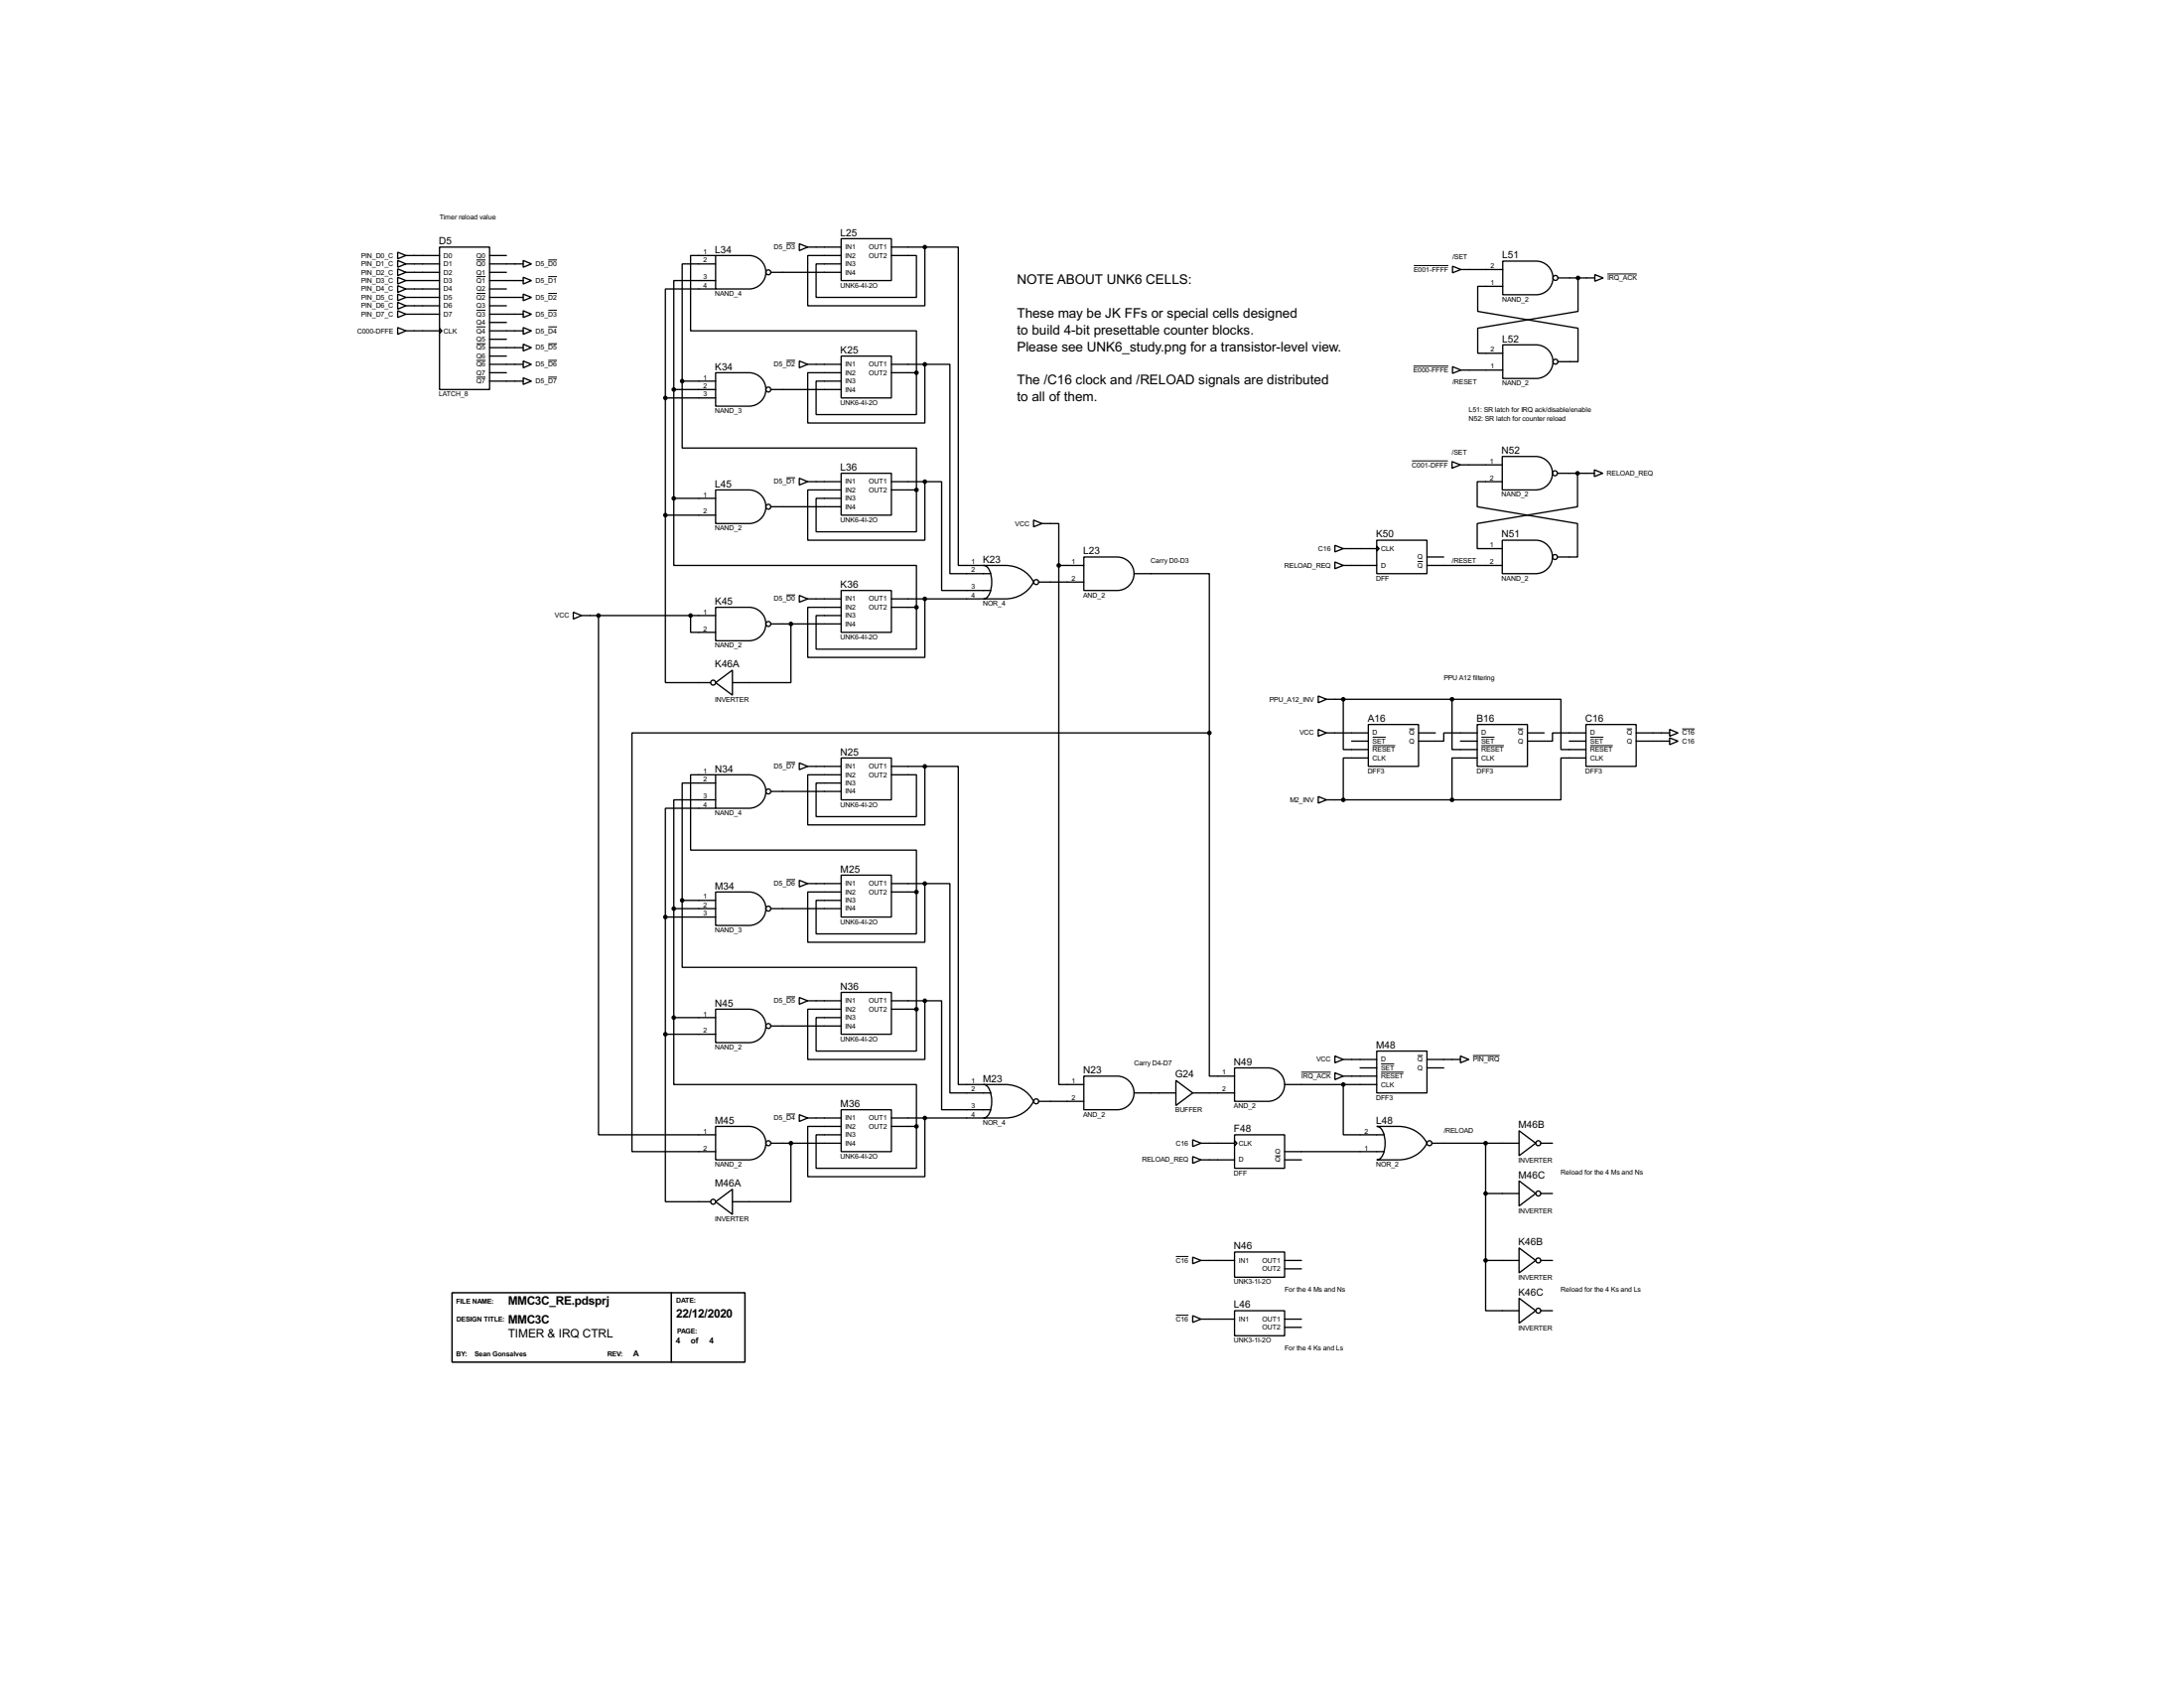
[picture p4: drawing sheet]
<svg xmlns="http://www.w3.org/2000/svg" width="663mm" height="510mm" viewBox="0 0 663 510" stroke-linecap="round" stroke-linejoin="round" font-family="sans-serif">
<g fill="none" stroke="#000" stroke-width=".4">
<path d="M120.7 76.5l2.5 1-2.5 1zM120.7 79l2.5 1.1-2.5 1zM123.2 77.5h10.2M133.4 75h15.2v43.2h-15.2zM148.6 77.5h5.1M158.8 79l2.5 1.1-2.5 1zM217.2 77.5h10.2a5.1 5.1 0 0 1 5.1 5.1 5.1 5.1 0 0 1-5.1 5.1h-10.2zM217.2 77.5h-7.6v22.9h68.6v12.7M242.6 74l2.6 1-2.6 1zM245.2 75h10.1M255.3 72.4h15.3v12.7h-15.3zM270.6 77.5h7.6v12.7h-30.5v-10.1h7.6"/>
<path d="M270.6 75h10.1M280.7 75v17.8h-35.5v-15.3h10.1M280.7 75h10.2v96.5h7.6M456.1 79.2h10.2a5.1 5.1 0 0 1 5.1 5.1 5.1 5.1 0 0 1-5.1 5.1h-10.2zM120.7 99.4l2.5 1-2.5 1zM120.7 81.6l2.5 1-2.5 1zM120.7 84.1l2.5 1-2.5 1.1zM120.7 86.7l2.5 1-2.5 1zM120.7 89.2l2.5 1-2.5 1zM120.7 91.7l2.5 1.1-2.5 1zM120.7 94.3l2.5 1-2.5 1zM123.2 82.6h10.2"/>
<path d="M123.2 80.1h10.2M123.2 85.1h10.2M123.2 87.7h10.2M123.2 90.2h10.2M123.2 92.8h10.2M123.2 95.3h10.2M133.4 99.6l.8 .8-.8 .7zM148.6 82.6h5.1M148.6 80.1h10.2M148.6 85.1h10.2M148.6 87.7h5.1M148.6 90.2h10.2"/>
<path d="M148.6 92.8h5.1M148.6 95.3h10.2M148.6 97.8h5.1M158.8 84.1l2.5 1-2.5 1.1zM158.8 89.2l2.5 1-2.5 1zM158.8 94.3l2.5 1-2.5 1zM158.8 99.4l2.5 1-2.5 1zM217.2 80.1h-10.1v35.5M217.2 85.1h-12.7v33.1M217.2 87.7h-15.2v33M234 82.6h21.3M440.9 80.8l2.5 1-2.5 1z"/>
<path d="M443.4 81.8h12.7M456.1 86.9h-7.6v7.6l30.5 5.1v10.1h-6.1M472.9 84.3h11.2M479 84.3v10.2l-30.5 5.1v7.6h7.6M484.1 83.3l2.5 1-2.5 1zM123.2 100.4h10.2M148.6 110.5h10.2M148.6 113.1h5.1M148.6 115.6h10.2M148.6 100.4h10.2M148.6 105.5h10.2M148.6 102.9h5.1"/>
<path d="M148.6 108h5.1M158.8 104.4l2.5 1.1-2.5 1zM158.8 109.5l2.5 1-2.5 1.1zM158.8 114.6l2.5 1-2.5 1zM204.5 118.2v33M204.5 118.2h12.7M207.1 115.6v20.3h71.1v12.7M207.1 115.6h10.1M217.2 113.1h10.2a5.1 5.1 0 0 1 5.1 5 5.1 5.1 0 0 1-5.1 5.1h-10.2zM234 118.2h21.3M242.6 109.5l2.6 1-2.6 1.1zM245.2 110.5h10.1"/>
<path d="M255.3 108h15.3v12.7h-15.3zM270.6 110.5h10.1M270.6 113.1h7.6M278.2 113.1v12.7h-30.5v-10.2h7.6M280.7 110.5v17.8h-35.5v-15.2h10.1M280.7 110.5h7.6v63.5h12.5M440.9 111.2l2.5 1.1-2.5 1zM443.4 112.3h12.7M456.1 104.6h10.2a5.1 5.1 0 0 1 5.1 5.1 5.1 5.1 0 0 1-5.1 5.1h-10.2zM202 120.7h15.2M202 120.7v35.6M456 138.5h10.1a5.1 5.1 0 0 1 5.1 5 5.1 5.1 0 0 1-5.1 5.1h-10.1z"/>
<path d="M202 156.3v50.8h13.7M202 156.3h15.2M204.5 151.2v20.3h73.7v12.7M204.5 151.2h12.7M217.2 148.6h10.2a5.1 5.1 0 0 1 5.1 5.1 5.1 5.1 0 0 1-5.1 5.1h-10.2zM234 153.7h21.3M242.6 145.1l2.6 1-2.6 1zM245.2 146.1h10.1M255.3 143.6h15.3v12.7h-15.3zM270.6 146.1h10.1M270.6 148.6h7.6M278.2 148.6v12.7h-30.5v-10.1h7.6"/>
<path d="M280.7 146.1v17.8h-35.5v-15.3h10.1M280.7 146.1h5.1v33h15M313.7 157.8l2.6 1-2.6 1zM316.3 158.8h5.1v12.7M440.7 140l2.6 1-2.6 1zM443.3 141h12.7M456 146.1h-7.6v7.6l30.4 5.1v10.2h-6.1M472.7 143.6h11.2M478.8 143.6v10.1l-30.4 5.1v7.6h7.6M483.9 142.5l2.6 1.1-2.6 1zM255.3 179.1h15.3v12.7h-15.3zM298.5 171.5h6.6a9.4 9.4 0 0 1 8.6 5.1 9.5 9.5 0 0 1-8.6 5.1h-6.6a3.2 3.2 0 0 0 2.3-3.2 7.8 7.8 0 0 0-1.3-6.6z"/>
<path d="M315.3 176.6h13.7M321.4 171.5v157.5h7.6M321.4 171.5h7.6M329 169h10.1a5.1 5.1 0 0 1 5.1 5 5.1 5.1 0 0 1-5.1 5.1h-10.1zM344.2 174h22.9v48.3M405.2 165.4l2.5 1-2.5 1zM405.2 170.5l2.5 1-2.5 1zM407.7 171.5h10.2M407.7 166.4h10.2M417.9 163.9h15.2v10.1h-15.2zM417.9 165.7l.7 .7-.7 .8zM433.1 171.5h22.9"/>
<path d="M433.1 169h5.1M456 163.9h10.1a5.1 5.1 0 0 1 5.1 5 5.1 5.1 0 0 1-5.1 5.1h-10.1zM174 185.7l2.6 1-2.6 1.1zM176.6 186.7h40.6M181.7 186.7v157.5h35.5M209.6 186.7v5.1h7.6M217.2 184.2h10.2a5.1 5.1 0 0 1 5.1 5.1 5.1 5.1 0 0 1-5.1 5.1h-10.2zM234 189.3h21.3M240.1 189.3v17.8h-17.8M242.6 180.6l2.6 1.1-2.6 1zM245.2 181.7h10.1M270.6 181.7h27.9"/>
<path d="M270.6 184.2h7.6M278.2 184.2v12.7h-30.5v-10.2h7.6M280.7 181.7v17.7h-35.5v-15.2h10.1M217.2 207.1l5.1-3.8v7.6zM400.1 211.1l2.5 1-2.5 1.1zM402.6 212.1h38.1M407.7 212.1v15.3h7.6M415.3 219.8h15.3v12.7h-15.3zM440.7 212.1v15.3h7.7M440.7 212.1h33.1v15.3h7.6M448.4 219.8h15.2v12.7h-15.2zM481.4 219.8h15.2v12.7h-15.2z"/>
<path d="M217.2 235h10.2a5.1 5.1 0 0 1 5.1 5.1 5.1 5.1 0 0 1-5.1 5.1h-10.2zM217.2 235h-7.6v22.9h68.6v12.7M217.2 237.5h-10.1v35.6M242.6 231.4l2.6 1.1-2.6 1zM245.2 232.5h10.1M255.3 229.9h15.3v12.7h-15.3zM270.6 235h7.6v12.7h-30.5v-10.2h7.6M270.6 232.5h10.1M280.7 232.5v17.7h-35.5v-15.2h10.1M280.7 232.5h10.2v96.5h7.6M367.1 222.3v104.1h7.6M367.1 222.3h-175.3v127h25.4"/>
<path d="M400.1 221.3l2.5 1-2.5 1zM402.6 222.3h12.7M410.3 224.8h5M415.3 229.9h-7.6v12.7M430.6 222.3h5.1M443.3 224.8h5.1M448.4 222.3h-10.2v2.5h-7.6M448.4 229.9h-7.7v12.7M463.6 222.3h5.1M476.3 224.8h5.1M481.4 222.3h-10.2v2.5h-7.6M481.4 229.9h-7.6v12.7h-33.1"/>
<path d="M496.6 222.3h10.2M496.6 224.8h10.2M506.8 221.3l2.5 1-2.5 1zM506.8 223.8l2.5 1-2.5 1.1zM217.2 242.6h-12.7v33M217.2 245.2h-15.2v33M234 240.1h21.3M400.1 241.6l2.5 1-2.5 1zM402.6 242.6h38.1M202 278.2h15.2M202 278.2v35.5M204.5 275.6h12.7"/>
<path d="M204.5 275.6v33.1M207.1 273.1v20.3h71.1v12.7M207.1 273.1h10.1M217.2 270.6h10.2a5.1 5.1 0 0 1 5.1 5 5.1 5.1 0 0 1-5.1 5.1h-10.2zM234 275.6h21.3M242.6 267l2.6 1-2.6 1zM245.2 268h10.1M255.3 265.5h15.3v12.7h-15.3zM270.6 268h10.1M270.6 270.6h7.6M278.2 270.6v12.7h-30.5v-10.2h7.6M280.7 268v17.8h-35.5v-15.2h10.1"/>
<path d="M280.7 268h7.6v63.5h12.5M202 313.7v50.8h13.7M202 313.7h15.2M204.5 308.7v20.3h73.7v12.7M204.5 308.7h12.7M217.2 306.1h10.2a5.1 5.1 0 0 1 5.1 5.1 5.1 5.1 0 0 1-5.1 5.1h-10.2zM234 311.2h21.3M242.6 302.6l2.6 1-2.6 1zM245.2 303.6h10.1M255.3 301h15.3v12.7h-15.3zM270.6 303.6h10.1M270.6 306.1h7.6"/>
<path d="M278.2 306.1v12.7h-30.5v-10.1h7.6M280.7 303.6v17.8h-35.5v-15.3h10.1M280.7 303.6h5.1v33h15M417.9 318.8h15.2v12.7h-15.2zM242.6 338.1l2.6 1-2.6 1.1zM245.2 339.1h10.1M255.3 336.6h15.3v12.7h-15.3zM270.6 339.1h27.9M280.7 339.1v17.8h-35.5v-15.2h10.1M298.5 329h6.6a9.5 9.5 0 0 1 8.6 5.1 9.4 9.4 0 0 1-8.6 5h-6.6a3.1 3.1 0 0 0 2.3-3.1 7.9 7.9 0 0 0-1.3-6.6zM315.3 334.1h13.7M329 326.4h10.1a5.1 5.1 0 0 1 5.1 5.1 5.1 5.1 0 0 1-5.1 5.1h-10.1z"/>
<path d="M344.2 331.5h12.7M356.9 327.7l5.1 3.8-5.1 3.8zM362 331.5h12.7M374.7 323.9h10.2a5.1 5.1 0 0 1 5 5.1 5.1 5.1 0 0 1-5 5.1h-10.2zM389.9 329h28M405.2 325.4l2.5 1-2.5 1.1zM405.2 320.3l2.5 1.1-2.5 1zM407.7 329v15.2h12.5M407.7 321.4h10.2M407.7 326.4h10.2M412.8 323.9h5.1M433.1 321.4h10.2"/>
<path d="M433.1 323.9h5.1M443.3 320.3l2.5 1.1-2.5 1zM217.2 341.7h10.2a5.1 5.1 0 0 1 5.1 5 5.1 5.1 0 0 1-5.1 5.1h-10.2zM234 346.8h21.3M240.1 346.8v17.7h-17.8M270.6 341.7h7.6M278.2 341.7v12.7h-30.5v-10.2h7.6M362 345.7l2.5 1.1-2.5 1zM362 350.8l2.5 1-2.5 1.1zM364.5 346.8h10.2M364.5 351.8h10.2M374.7 344.2h15.2v10.2h-15.2z"/>
<path d="M374.7 346l.8 .8-.8 .7zM389.9 349.3h30.3M389.9 351.8h5.1M417.9 341.7h6.6a9.6 9.6 0 0 1 8.6 5.1 9.5 9.5 0 0 1-8.6 5h-6.6a3.1 3.1 0 0 0 2.3-3.1 7.8 7.8 0 0 0-1.3-6.6zM434.6 346.8h26.5M450.9 346.8v35.5M461.1 343l5 3.8-5 3.8zM461.1 358.2l5 3.8-5 3.8zM467.7 346.8h3.5M217.2 364.5l5.1-3.8v7.7zM374.7 379.8h15.2v7.6h-15.2zM450.9 362h10.2"/>
<path d="M461.1 378.5l5 3.8-5 3.8zM467.7 362h3.5M362 381.3l2.5 1-2.5 1zM362 399.1l2.5 1-2.5 1zM364.5 382.3h10.2M374.7 397.6h15.2v7.6h-15.2zM389.9 382.3h5.1M389.9 384.9h5.1M450.9 382.3v15.3h10.2M450.9 382.3h10.2M461.1 393.8l5 3.8-5 3.8zM467.7 382.3h3.5"/>
<path d="M467.7 397.6h3.5M364.5 400.1h10.2M389.9 400.1h5.1M389.9 402.6h5.1"/>
<circle cx="233.2" cy="82.6" r=".75"/>
<circle cx="472.1" cy="84.3" r=".75"/>
<circle cx="233.2" cy="118.2" r=".75"/>
<circle cx="472.1" cy="109.7" r=".75"/>
<circle cx="233.2" cy="153.7" r=".75"/>
<circle cx="471.9" cy="143.6" r=".75"/>
<circle cx="314.5" cy="176.6" r=".75"/>
<circle cx="471.9" cy="169" r=".75"/>
<circle cx="233.2" cy="189.3" r=".75"/>
<circle cx="216.4" cy="207.1" r=".75"/>
<circle cx="233.2" cy="240.1" r=".75"/>
<circle cx="233.2" cy="275.6" r=".75"/>
<circle cx="233.2" cy="311.2" r=".75"/>
<circle cx="314.5" cy="334.1" r=".75"/>
<circle cx="233.2" cy="346.8" r=".75"/>
<circle cx="433.8" cy="346.8" r=".75"/>
<circle cx="466.9" cy="346.8" r=".75"/>
<circle cx="216.4" cy="364.5" r=".75"/>
<circle cx="466.9" cy="362" r=".75"/>
<circle cx="466.9" cy="397.6" r=".75"/>
<circle cx="466.9" cy="382.3" r=".75"/>
</g>
<g fill="none" stroke="#000" stroke-width=".3">
<path d="M144.6 78.9h2.8M166.4 78.9h2.7M238.7 73.8h2.7M144.6 83.9h2.8M144.6 89h2.8M144.6 94.1h2.8M144.6 99.2h2.8M166.4 83.9h2.7M166.4 89h2.7M166.4 94.1h2.7M166.4 99.2h2.7M429.1 80.6h10.5"/>
<path d="M487.9 83.1h8.9M144.6 109.3h2.8M144.6 104.3h2.8M144.6 114.4h2.8M166.4 109.3h2.7M166.4 104.3h2.7M166.4 114.4h2.7M238.7 109.3h2.7M429 111.1h10.6M428.6 139.8h10.9M238.7 144.9h2.7M430.3 170.3h1.6"/>
<path d="M238.7 180.5h2.7M238.7 231.3h2.7M416.6 226.2h6.9M416.6 223.6h4M427.7 221.1h1.6M449.6 226.2h6.9M449.6 223.6h4M460.7 221.1h1.6M482.7 226.2h6.8M482.7 223.6h4M493.8 221.1h1.6M510.6 221.1h3.8"/>
<path d="M238.7 266.8h2.7M238.7 302.4h2.7M238.7 337.9h2.7M395 325.2h8.9M419.2 325.2h6.8M419.2 322.7h4M430.3 320.2h1.6M447.1 320.2h8.1M387.1 350.6h1.6M356.9 381.1h3.8M356.9 398.9h3.8"/>
</g>
<g fill="#000" stroke="#000" stroke-width=".4">
<circle cx="280.7" cy="75" r=".5"/>
<circle cx="478.9" cy="84.3" r=".5"/>
<circle cx="204.5" cy="118.2" r=".5"/>
<circle cx="207" cy="115.6" r=".5"/>
<circle cx="278.1" cy="113.1" r=".5"/>
<circle cx="280.7" cy="110.5" r=".5"/>
<circle cx="201.9" cy="120.7" r=".5"/>
<circle cx="201.9" cy="156.3" r=".5"/>
<circle cx="204.5" cy="151.2" r=".5"/>
<circle cx="278.1" cy="148.6" r=".5"/>
<circle cx="280.7" cy="146.1" r=".5"/>
<circle cx="478.8" cy="143.6" r=".5"/>
<circle cx="321.3" cy="171.5" r=".5"/>
<circle cx="181.6" cy="186.7" r=".5"/>
<circle cx="209.6" cy="186.7" r=".5"/>
<circle cx="240" cy="189.3" r=".5"/>
<circle cx="278.1" cy="184.2" r=".5"/>
<circle cx="280.7" cy="181.7" r=".5"/>
<circle cx="407.7" cy="212.1" r=".5"/>
<circle cx="440.7" cy="212.1" r=".5"/>
<circle cx="280.7" cy="232.5" r=".5"/>
<circle cx="367" cy="222.3" r=".5"/>
<circle cx="407.7" cy="242.6" r=".5"/>
<circle cx="440.7" cy="242.6" r=".5"/>
<circle cx="201.9" cy="278.2" r=".5"/>
<circle cx="204.5" cy="275.6" r=".5"/>
<circle cx="207" cy="273.1" r=".5"/>
<circle cx="278.1" cy="270.6" r=".5"/>
<circle cx="280.7" cy="268" r=".5"/>
<circle cx="201.9" cy="313.7" r=".5"/>
<circle cx="204.5" cy="308.7" r=".5"/>
<circle cx="278.1" cy="306.1" r=".5"/>
<circle cx="280.7" cy="303.6" r=".5"/>
<circle cx="280.7" cy="339.1" r=".5"/>
<circle cx="407.7" cy="329" r=".5"/>
<circle cx="240" cy="346.8" r=".5"/>
<circle cx="278.1" cy="341.7" r=".5"/>
<circle cx="450.9" cy="346.8" r=".5"/>
<circle cx="450.9" cy="362" r=".5"/>
<circle cx="450.9" cy="382.3" r=".5"/>
</g>
<path d="M137.2 392.1h88.9v21.1h-88.9zM203.8 392.1v21.1" fill="none" stroke="#000" stroke-width=".45"/>
<g font-size="4.6">
<text x="308.7" y="86.2">NOTE ABOUT UNK6 CELLS:</text>
<text x="308.7" y="96.4">These may be JK FFs or special cells designed</text>
<text x="308.7" y="101.5">to build 4-bit presettable counter blocks.</text>
<text x="308.7" y="106.5">Please see UNK6_study.png for a transistor-level view.</text>
<text x="308.7" y="116.7">The /C16 clock and /RELOAD signals are distributed</text>
<text x="308.7" y="121.8">to all of them.</text>
</g>
<g font-size="4">
<text x="154.2" y="395.7">MMC3C_RE.pdsprj</text>
<text x="154.2" y="401.4">MMC3C</text>
<text x="205.3" y="399.7">22/12/2020</text>
<text x="154.2" y="405.8">TIMER &amp; IRQ CTRL</text>
</g>
<g font-size="3.4">
<text x="255.1" y="71.6">L25</text>
<text x="133.2" y="74.1">D5</text>
<text x="217" y="76.7">L34</text>
<text x="455.9" y="78.4">L51</text>
<text x="255.1" y="107.2">K25</text>
<text x="455.9" y="103.8">L52</text>
<text x="217" y="112.2">K34</text>
<text x="455.8" y="137.6">N52</text>
<text x="255.1" y="142.8">L36</text>
<text x="217" y="147.8">L45</text>
<text x="417.7" y="163">K50</text>
<text x="455.8" y="163">N51</text>
<text x="298.3" y="170.7">K23</text>
<text x="328.8" y="168.2">L23</text>
<text x="255.1" y="178.3">K36</text>
<text x="217" y="183.4">K45</text>
<text x="217" y="202.5">K46A</text>
<text x="415.1" y="219">A16</text>
<text x="448.2" y="219">B16</text>
<text x="481.2" y="219">C16</text>
<text x="255.1" y="229.1">N25</text>
<text x="217" y="234.2">N34</text>
<text x="217" y="269.8">M34</text>
<text x="255.1" y="264.7">M25</text>
<text x="217" y="305.3">N45</text>
<text x="255.1" y="300.2">N36</text>
<text x="374.5" y="323.1">N49</text>
<text x="417.7" y="318">M48</text>
<text x="298.3" y="328.2">M23</text>
<text x="328.8" y="325.6">N23</text>
<text x="356.7" y="326.9">G24</text>
<text x="255.1" y="335.8">M36</text>
<text x="217" y="340.9">M45</text>
<text x="417.7" y="340.9">L48</text>
<text x="374.5" y="343.4">F48</text>
<text x="460.9" y="342.2">M46B</text>
<text x="217" y="359.9">M46A</text>
<text x="460.9" y="357.4">M46C</text>
<text x="460.9" y="377.7">K46B</text>
<text x="374.5" y="379">N46</text>
<text x="460.9" y="393">K46C</text>
<text x="374.5" y="396.8">L46</text>
</g>
<g font-size="2.8">
<text x="205.1" y="407.4">4</text>
<text x="209.7" y="407.4">of</text>
<text x="215.3" y="407.4">4</text>
<text x="192.2" y="411.5">A</text>
</g>
<g font-size="2.4">
<text x="133.4" y="66.7">Timer reload value</text>
<text x="213.5" y="77.1">1</text>
<text x="234.9" y="75.6">D5_D3</text>
<text x="256.6" y="75.6">IN1</text>
<text x="263.7" y="75.6">OUT1</text>
<text x="109.6" y="78.2">PIN_D0_C</text>
<text x="109.6" y="80.8">PIN_D1_C</text>
<text x="109.6" y="83.3">PIN_D2_C</text>
<text x="134.7" y="78.2">D0</text>
<text x="134.7" y="80.8">D1</text>
<text x="134.7" y="83.3">D2</text>
<text x="144.6" y="78.2">Q0</text>
<text x="144.6" y="83.3">Q1</text>
<text x="144.6" y="80.8">Q0</text>
<text x="162.6" y="80.8">D5_D0</text>
<text x="213.5" y="79.7">2</text>
<text x="256.6" y="78.2">IN2</text>
<text x="256.6" y="80.8">IN3</text>
<text x="256.6" y="83.3">IN4</text>
<text x="263.7" y="78.2">OUT2</text>
<text x="429.1" y="82.5">E001-FFFF</text>
<text x="440.9" y="78.6">/SET</text>
<text x="452.4" y="81.3">2</text>
<text x="109.6" y="85.8">PIN_D3_C</text>
<text x="109.6" y="88.3">PIN_D4_C</text>
<text x="134.7" y="85.8">D3</text>
<text x="134.7" y="88.3">D4</text>
<text x="144.6" y="88.3">Q2</text>
<text x="144.6" y="85.8">Q1</text>
<text x="162.6" y="85.8">D5_D1</text>
<text x="213.5" y="84.7">3</text>
<text x="213.5" y="87.3">4</text>
<text x="217" y="89.7">NAND_4</text>
<text x="255.1" y="87.2">UNK6-4I-2O</text>
<text x="452.4" y="86.5">1</text>
<text x="487.9" y="85">IRQ_ACK</text>
<text x="109.6" y="90.9">PIN_D5_C</text>
<text x="109.6" y="93.5">PIN_D6_C</text>
<text x="109.6" y="96">PIN_D7_C</text>
<text x="134.7" y="90.9">D5</text>
<text x="134.7" y="93.5">D6</text>
<text x="134.7" y="96">D7</text>
<text x="144.6" y="93.5">Q3</text>
<text x="144.6" y="90.9">Q2</text>
<text x="144.6" y="96">Q3</text>
<text x="162.6" y="90.9">D5_D2</text>
<text x="162.6" y="96">D5_D3</text>
<text x="455.9" y="91.5">NAND_2</text>
<text x="108.4" y="101">C000-DFFE</text>
<text x="134.7" y="101">CLK</text>
<text x="144.6" y="98.5">Q4</text>
<text x="144.6" y="101">Q4</text>
<text x="162.6" y="101">D5_D4</text>
<text x="144.6" y="103.6">Q5</text>
<text x="144.6" y="106.2">Q5</text>
<text x="162.6" y="106.2">D5_D5</text>
<text x="452.4" y="106.7">2</text>
<text x="144.6" y="108.7">Q6</text>
<text x="144.6" y="113.7">Q7</text>
<text x="144.6" y="111.2">Q6</text>
<text x="162.6" y="111.2">D5_D6</text>
<text x="234.9" y="111.2">D5_D2</text>
<text x="256.6" y="113.7">IN2</text>
<text x="256.6" y="111.2">IN1</text>
<text x="263.7" y="111.2">OUT1</text>
<text x="263.7" y="113.7">OUT2</text>
<text x="429" y="112.9">E000-FFFE</text>
<text x="452.4" y="111.9">1</text>
<text x="144.6" y="116.3">Q7</text>
<text x="162.6" y="116.3">D5_D7</text>
<text x="213.5" y="115.2">1</text>
<text x="213.5" y="117.8">2</text>
<text x="256.6" y="116.3">IN3</text>
<text x="256.6" y="118.9">IN4</text>
<text x="440.9" y="116.7">/RESET</text>
<text x="455.9" y="116.9">NAND_2</text>
<text x="133.2" y="120.3">LATCH_8</text>
<text x="213.5" y="120.3">3</text>
<text x="217" y="125.3">NAND_3</text>
<text x="255.1" y="122.8">UNK6-4I-2O</text>
<text x="445.8" y="125.1">L51: SR latch for IRQ ack/disable/enable</text>
<text x="445.8" y="127.7">N52: SR latch for counter reload</text>
<text x="440.7" y="137.8">/SET</text>
<text x="428.6" y="141.7">C001-DFFF</text>
<text x="452.3" y="140.6">1</text>
<text x="234.9" y="146.8">D5_D1</text>
<text x="256.6" y="149.3">IN2</text>
<text x="256.6" y="146.8">IN1</text>
<text x="263.7" y="146.8">OUT1</text>
<text x="263.7" y="149.3">OUT2</text>
<text x="452.3" y="145.7">2</text>
<text x="487.7" y="144.3">RELOAD_REQ</text>
<text x="213.5" y="150.8">1</text>
<text x="213.5" y="155.9">2</text>
<text x="256.6" y="151.9">IN3</text>
<text x="256.6" y="154.4">IN4</text>
<text x="455.8" y="150.7">NAND_2</text>
<text x="217" y="160.9">NAND_2</text>
<text x="255.1" y="158.4">UNK6-4I-2O</text>
<text x="308.1" y="159.5">VCC</text>
<text x="400.1" y="167.1">C16</text>
<text x="419.2" y="167.1">CLK</text>
<text x="452.3" y="166">1</text>
<text x="294.8" y="171.1">1</text>
<text x="294.8" y="173.6">2</text>
<text x="325.3" y="171.1">1</text>
<text x="349.3" y="170.8">Carry D0-D3</text>
<text x="389.9" y="172.2">RELOAD_REQ</text>
<text x="419.2" y="172.2">D</text>
<text x="430.3" y="169.7">Q</text>
<text x="430.3" y="172.2">Q</text>
<text x="440.7" y="170.8">/RESET</text>
<text x="452.3" y="171.1">2</text>
<text x="294.8" y="178.7">3</text>
<text x="325.3" y="176.2">2</text>
<text x="417.7" y="176.1">DFF</text>
<text x="455.8" y="176.1">NAND_2</text>
<text x="234.9" y="182.4">D5_D0</text>
<text x="256.6" y="184.9">IN2</text>
<text x="256.6" y="182.4">IN1</text>
<text x="263.7" y="182.4">OUT1</text>
<text x="263.7" y="184.9">OUT2</text>
<text x="294.8" y="181.3">4</text>
<text x="298.3" y="183.8">NOR_4</text>
<text x="328.8" y="181.2">AND_2</text>
<text x="168.4" y="187.4">VCC</text>
<text x="213.5" y="186.3">1</text>
<text x="213.5" y="191.4">2</text>
<text x="256.6" y="187.4">IN3</text>
<text x="256.6" y="190">IN4</text>
<text x="217" y="196.5">NAND_2</text>
<text x="255.1" y="193.9">UNK6-4I-2O</text>
<text x="438.2" y="206.4">PPU A12 filtering</text>
<text x="217" y="213">INVERTER</text>
<text x="385.3" y="212.8">PPU_A12_INV</text>
<text x="394.5" y="223">VCC</text>
<text x="416.6" y="225.5">SET</text>
<text x="416.6" y="223">D</text>
<text x="427.7" y="223">Q</text>
<text x="427.7" y="225.5">Q</text>
<text x="449.6" y="225.5">SET</text>
<text x="449.6" y="223">D</text>
<text x="460.7" y="223">Q</text>
<text x="460.7" y="225.5">Q</text>
<text x="482.7" y="225.5">SET</text>
<text x="482.7" y="223">D</text>
<text x="493.8" y="223">Q</text>
<text x="493.8" y="225.5">Q</text>
<text x="510.6" y="223">C16</text>
<text x="510.6" y="225.5">C16</text>
<text x="234.9" y="233.2">D5_D7</text>
<text x="256.6" y="233.2">IN1</text>
<text x="263.7" y="233.2">OUT1</text>
<text x="416.6" y="228.1">RESET</text>
<text x="416.6" y="230.6">CLK</text>
<text x="449.6" y="228.1">RESET</text>
<text x="449.6" y="230.6">CLK</text>
<text x="482.7" y="228.1">RESET</text>
<text x="482.7" y="230.6">CLK</text>
<text x="213.5" y="234.6">1</text>
<text x="213.5" y="237.1">2</text>
<text x="256.6" y="235.7">IN2</text>
<text x="256.6" y="238.2">IN3</text>
<text x="263.7" y="235.7">OUT2</text>
<text x="415.1" y="234.6">DFF3</text>
<text x="448.2" y="234.6">DFF3</text>
<text x="481.2" y="234.6">DFF3</text>
<text x="213.5" y="242.2">3</text>
<text x="213.5" y="244.8">4</text>
<text x="255.1" y="244.7">UNK6-4I-2O</text>
<text x="256.6" y="240.8">IN4</text>
<text x="391.5" y="243.3">M2_INV</text>
<text x="217" y="247.3">NAND_4</text>
<text x="234.9" y="268.7">D5_D6</text>
<text x="256.6" y="268.7">IN1</text>
<text x="263.7" y="268.7">OUT1</text>
<text x="213.5" y="272.7">1</text>
<text x="213.5" y="275.2">2</text>
<text x="256.6" y="271.3">IN2</text>
<text x="256.6" y="273.8">IN3</text>
<text x="263.7" y="271.3">OUT2</text>
<text x="213.5" y="277.8">3</text>
<text x="255.1" y="280.3">UNK6-4I-2O</text>
<text x="256.6" y="276.3">IN4</text>
<text x="217" y="282.8">NAND_3</text>
<text x="234.9" y="304.3">D5_D5</text>
<text x="256.6" y="304.3">IN1</text>
<text x="263.7" y="304.3">OUT1</text>
<text x="213.5" y="308.3">1</text>
<text x="256.6" y="306.8">IN2</text>
<text x="256.6" y="309.4">IN3</text>
<text x="256.6" y="311.9">IN4</text>
<text x="263.7" y="306.8">OUT2</text>
<text x="213.5" y="313.3">2</text>
<text x="255.1" y="315.8">UNK6-4I-2O</text>
<text x="217" y="318.4">NAND_2</text>
<text x="344.2" y="323.3">Carry D4-D7</text>
<text x="399.6" y="322.1">VCC</text>
<text x="419.2" y="322.1">D</text>
<text x="430.3" y="322.1">Q</text>
<text x="447.1" y="322.1">PIN_IRQ</text>
<text x="294.8" y="328.6">1</text>
<text x="325.3" y="328.6">1</text>
<text x="371" y="326">1</text>
<text x="395" y="327.1">IRQ_ACK</text>
<text x="419.2" y="327.1">RESET</text>
<text x="419.2" y="324.6">SET</text>
<text x="419.2" y="329.7">CLK</text>
<text x="430.3" y="324.6">Q</text>
<text x="294.8" y="331.1">2</text>
<text x="325.3" y="333.7">2</text>
<text x="371" y="331.1">2</text>
<text x="417.7" y="333.6">DFF3</text>
<text x="234.9" y="339.8">D5_D4</text>
<text x="256.6" y="339.8">IN1</text>
<text x="263.7" y="339.8">OUT1</text>
<text x="294.8" y="336.2">3</text>
<text x="294.8" y="338.7">4</text>
<text x="298.3" y="341.2">NOR_4</text>
<text x="328.8" y="338.7">AND_2</text>
<text x="356.7" y="337.4">BUFFER</text>
<text x="374.5" y="336.2">AND_2</text>
<text x="213.5" y="343.8">1</text>
<text x="256.6" y="342.4">IN2</text>
<text x="256.6" y="344.9">IN3</text>
<text x="256.6" y="347.5">IN4</text>
<text x="263.7" y="342.4">OUT2</text>
<text x="356.9" y="347.5">C16</text>
<text x="376" y="347.5">CLK</text>
<text x="414.2" y="343.8">2</text>
<text x="438.2" y="343.6">/RELOAD</text>
<text x="213.5" y="348.9">2</text>
<text x="217" y="353.9">NAND_2</text>
<text x="255.1" y="351.4">UNK6-4I-2O</text>
<text x="346.7" y="352.5">RELOAD_REQ</text>
<text x="376" y="352.5">D</text>
<text x="387.1" y="350">Q</text>
<text x="387.1" y="352.5">Q</text>
<text x="414.2" y="348.9">1</text>
<text x="417.7" y="353.9">NOR_2</text>
<text x="460.9" y="352.7">INVERTER</text>
<text x="374.5" y="356.5">DFF</text>
<text x="473.8" y="356.3">Reload for the 4 Ms and Ns</text>
<text x="217" y="370.4">INVERTER</text>
<text x="460.9" y="367.9">INVERTER</text>
<text x="356.9" y="383">C16</text>
<text x="376" y="383">IN1</text>
<text x="383.1" y="383">OUT1</text>
<text x="374.5" y="389.5">UNK3-1I-2O</text>
<text x="383.1" y="385.6">OUT2</text>
<text x="460.9" y="388.2">INVERTER</text>
<text x="138.5" y="395.5">FILE NAME:</text>
<text x="205.3" y="395">DATE:</text>
<text x="389.9" y="391.8">For the 4 Ms and Ns</text>
<text x="473.8" y="391.8">Reload for the 4 Ks and Ls</text>
<text x="138.5" y="400.9">DESIGN TITLE:</text>
<text x="356.9" y="400.8">C16</text>
<text x="376" y="400.8">IN1</text>
<text x="383.1" y="400.8">OUT1</text>
<text x="205.5" y="404.4">PAGE:</text>
<text x="374.5" y="407.3">UNK3-1I-2O</text>
<text x="383.1" y="403.3">OUT2</text>
<text x="460.9" y="403.5">INVERTER</text>
<text x="138.5" y="411.3">BY:</text>
<text x="144.1" y="411.3">Sean Gonsalves</text>
<text x="184.3" y="411.3">REV:</text>
<text x="389.9" y="409.6">For the 4 Ks and Ls</text>
</g>
</svg>
